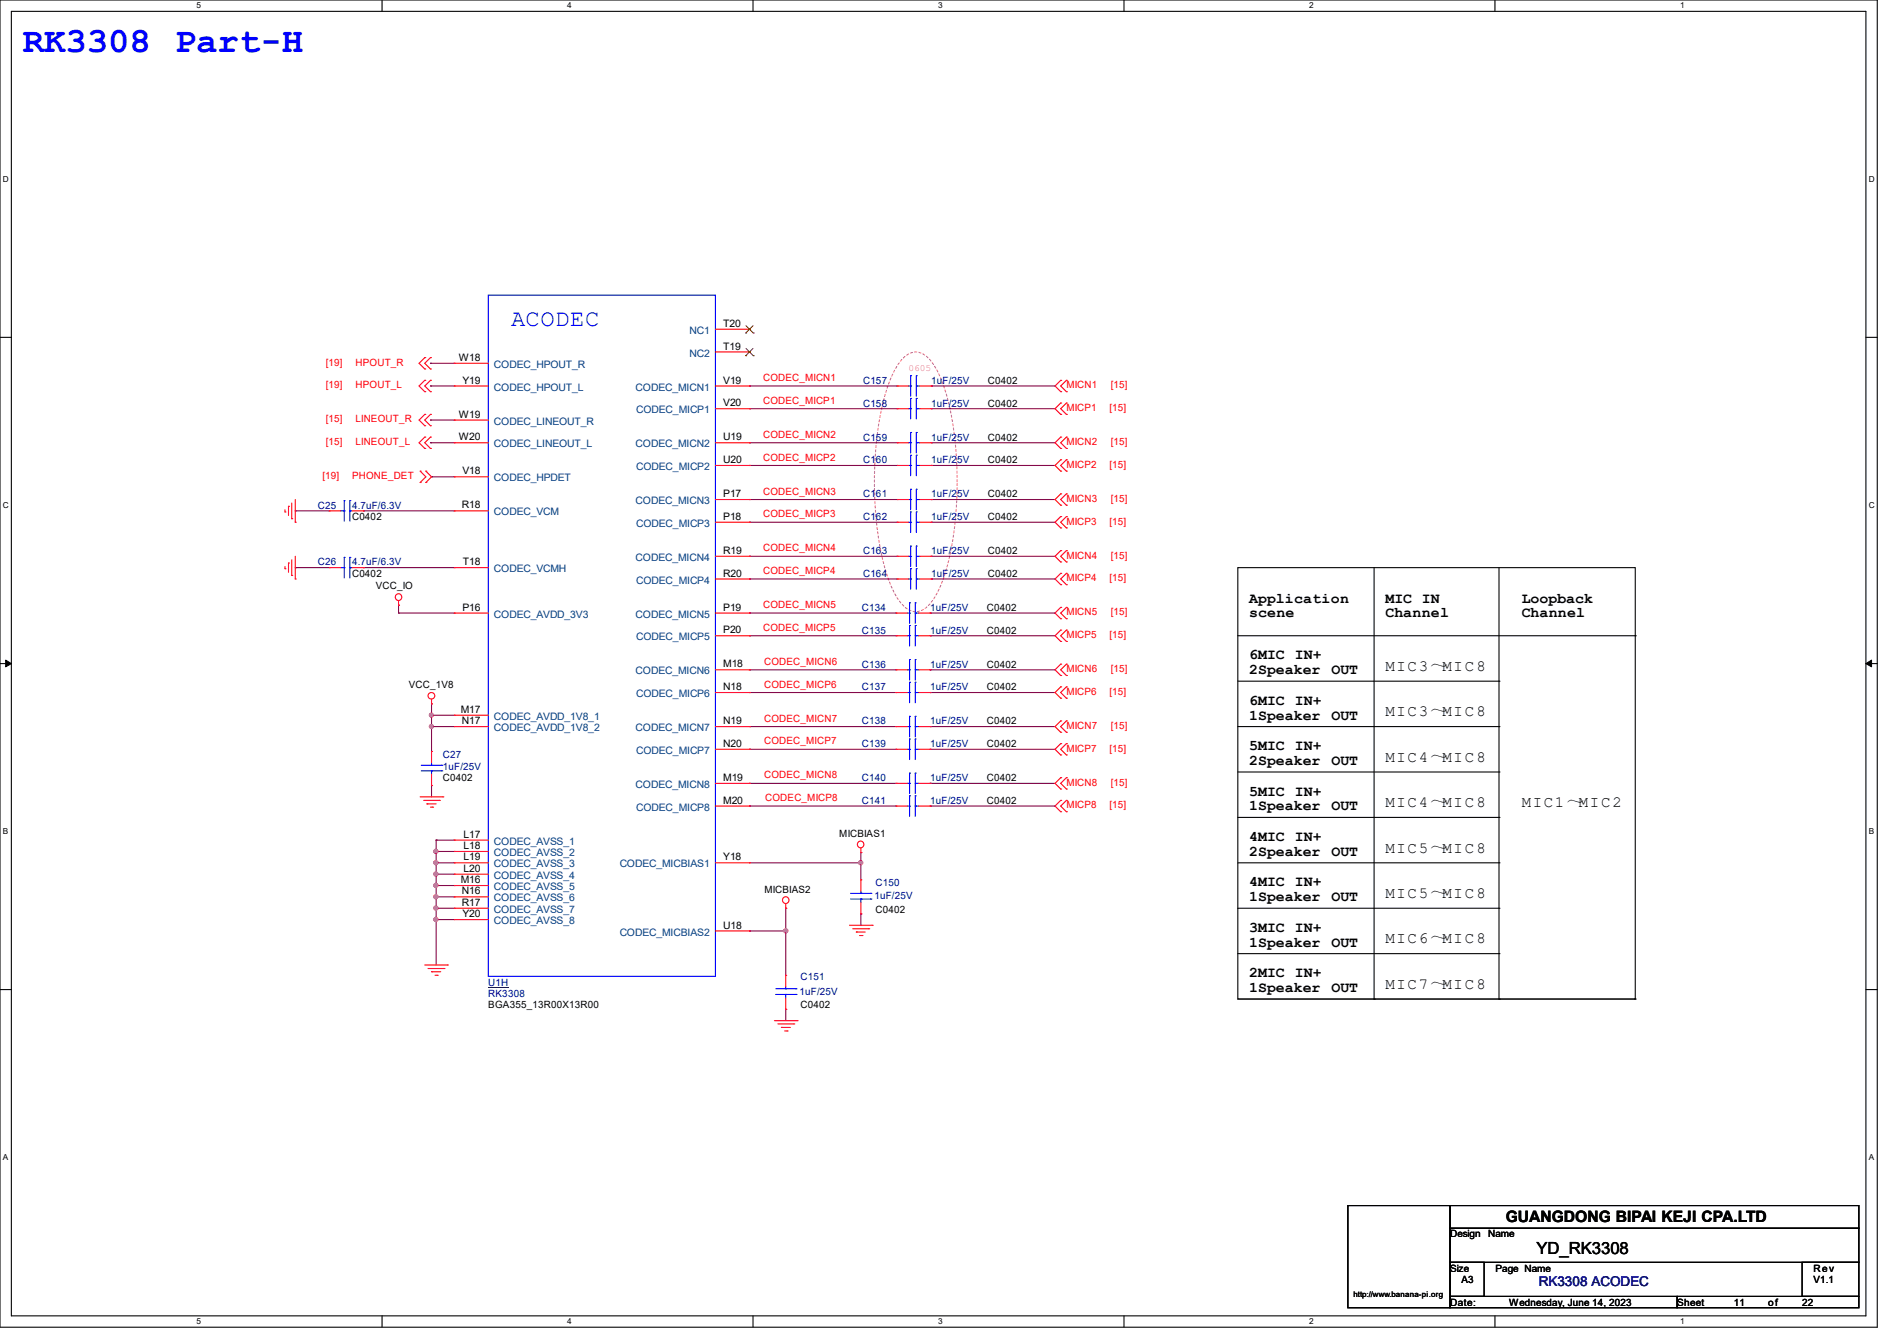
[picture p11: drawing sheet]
<svg xmlns="http://www.w3.org/2000/svg" width="297mm" height="210mm" viewBox="0 0 297 210" stroke-linecap="round" stroke-linejoin="round" font-family="sans-serif">
<path d="M0 0h293.9v207.9h-293.9zM1.8 1.8h290.3v204.3h-290.3z" fill="none" stroke="#000" stroke-width=".17"/>
<g fill="#fff">
<path d="M30.8 .2h.7v1.4h-.7z"/>
<path d="M30.8 206.2h.7v1.4h-.7z"/>
</g>
<path d="M59.8 0v1.8M59.8 206.1v1.8" fill="none" stroke="#000" stroke-width=".17"/>
<g fill="#fff">
<path d="M88.8 .2h.7v1.4h-.7z"/>
<path d="M88.8 206.2h.7v1.4h-.7z"/>
</g>
<path d="M117.9 0v1.8M117.9 206.1v1.8" fill="none" stroke="#000" stroke-width=".17"/>
<g fill="#fff">
<path d="M146.9 .2h.7v1.4h-.7z"/>
<path d="M146.9 206.2h.7v1.4h-.7z"/>
</g>
<path d="M176 0v1.8M176 206.1v1.8" fill="none" stroke="#000" stroke-width=".17"/>
<g fill="#fff">
<path d="M205 .2h.7v1.4h-.7z"/>
<path d="M205 206.2h.7v1.4h-.7z"/>
</g>
<path d="M234.1 0v1.8M234.1 206.1v1.8" fill="none" stroke="#000" stroke-width=".17"/>
<g fill="#fff">
<path d="M263.1 .2h.6v1.4h-.6z"/>
<path d="M263.1 206.2h.6v1.4h-.6z"/>
<path d="M.5 27.3h.9v1.4h-.9z"/>
<path d="M292.6 27.3h.9v1.4h-.9z"/>
<path d="M.5 78.4h.9v1.4h-.9z"/>
<path d="M292.6 78.4h.9v1.4h-.9z"/>
</g>
<path d="M0 52.8h1.8M292.1 52.8h1.8" fill="none" stroke="#000" stroke-width=".17"/>
<g fill="#fff">
<path d="M.5 129.5h.8v1.4h-.8z"/>
<path d="M292.6 129.5h.8v1.4h-.8z"/>
</g>
<path d="M0 103.9h1.8M292.1 103.9h1.8" fill="none" stroke="#000" stroke-width=".17"/>
<path d="M.9 103.4l.9 .5-.9 .5zM292.1 103.9l.9-.5v1z" fill="#000" stroke="#000" stroke-width=".16"/>
<g fill="#fff">
<path d="M.5 180.5h.8v1.4h-.8z"/>
<path d="M292.6 180.5h.8v1.4h-.8z"/>
</g>
<g fill="none" stroke="#000" stroke-width=".17">
<path d="M193.8 88.9h62.2v67.6h-62.2zM193.8 99.6h62.2M215.1 88.9v67.6M234.7 88.9v67.6M256 99.6h.1M193.8 106.7h40.9M193.8 113.8h40.9M234.7 106.7h.1M234.7 113.8h.1M193.8 120.9h40.9M193.8 128h40.9M193.8 135.1h40.9"/>
<path d="M234.7 120.9h.1M234.7 128h.1M234.7 135.1h.1M0 155h1.8M193.8 156.5h62.2M193.8 142.2h40.9M193.8 149.4h40.9M215.1 156.5h.1M234.7 156.5h.1M234.7 142.2h.1M234.7 149.4h.1M256 156.5h.1"/>
<path d="M292.1 155h1.8M211 188.8h16v16h-16zM227 188.8h64v3.6h-64zM227 192.4h64v5.3h-64zM227 197.7h5.4v5.3h-5.4zM282.2 197.7h8.8v5.3h-8.8zM227 203h35.6v1.8h-35.6zM262.6 203h28.4v1.8h-28.4z"/>
</g>
<path d="M141.3 56.2a2.54 2.54 0 0 1 4.1 0 16.5 16.5 0 0 1 3.2 7.2 57.3 57.3 0 0 1-.4 25.7 14.9 14.9 0 0 1-2.8 5.7 2.54 2.54 0 0 1-4.1 0 16.5 16.5 0 0 1-3.1-7.3 57.3 57.3 0 0 1 .4-25.7 14.9 14.9 0 0 1 2.7-5.6z" fill="none" stroke="#f0f" stroke-width=".17" stroke-dasharray=".3"/>
<g fill="none" stroke="#800040" stroke-width=".17">
<path d="M67.4 56.9h.1M67.4 56.9h3.7M67.4 60.5h.1M67.4 65.8h.1M67.4 69.3h.1M67.4 60.5h3.7M67.4 65.8h3.7M67.4 69.3h3.7M67.6 74.7h.1M67.6 74.7h3.5M117.3 60.5h.1M117.3 64h.1"/>
<path d="M117.3 69.3h.1M117.3 72.9h.1M117.3 78.2h.1M117.3 60.5h23.2M117.3 69.3h23.2M117.3 64h23.2M117.3 72.9h23.2M117.3 78.2h23.2M145.8 60.5h.1M145.8 64h.1M145.8 69.3h.1M145.8 72.9h.1"/>
<path d="M145.8 78.2h.1M145.8 60.5h19.4M145.8 69.3h19.4M145.8 64h19.4M145.8 72.9h19.4M145.8 78.2h19.4M46.2 80h.1M46.2 88.9h.1M46.2 80h5.4M46.2 88.9h5.4M56.9 80h.1M56.9 88.9h.1"/>
<path d="M56.9 80h14.2M56.9 88.9h14.2M62.4 94.8h.1M62.4 96h.1M62.4 94.8v1.2M62.4 96h8.7M117.3 96h.1M117.3 99.6h.1M117.3 81.8h.1M117.3 87.1h.1M117.3 90.7h.1M117.3 96h23"/>
<path d="M117.3 99.6h23M117.3 81.8h23.2M117.3 87.1h23.2M117.3 90.7h23.2M145.6 96h.1M145.6 99.6h.1M145.6 96h19.6M145.6 99.6h19.6M145.8 81.8h.1M145.8 90.7h.1M145.8 87.1h.1M145.8 81.8h19.4"/>
<path d="M145.8 87.1h19.4M145.8 90.7h19.4M67.6 110.2h.1M67.6 112h.1M67.6 113.8h.1M67.6 110.2v7.5M67.6 113.8h3.5M67.6 112h3.5M117.3 117.3h.1M117.3 113.8h.1M117.3 108.5h.1M117.3 104.9h.1"/>
<path d="M117.3 113.8h23M117.3 104.9h23M117.3 108.5h23M117.3 117.3h23M145.6 104.9h.1M145.6 108.5h.1M145.6 117.3h.1M145.6 113.8h.1M145.6 113.8h19.6M145.6 104.9h19.6M145.6 108.5h19.6M145.6 117.3h19.6"/>
<path d="M67.6 123h.1M67.6 123v1.8M68.3 131.6h.1M68.3 133.3h.1M68.3 135.1h.1M68.3 138.7h.1M68.3 136.9h.1M68.3 131.6h2.8M68.3 131.6v19.5M68.3 133.3h2.8M68.3 135.1h2.8M68.3 138.7h2.8"/>
<path d="M68.3 136.9h2.8M117.3 122.7h.1M117.3 126.2h.1M117.3 135.1h17.5M117.3 126.2h23M117.3 122.7h23M134.8 135.1h.1M134.8 133.5h.1M134.8 133.5v4.3M145.6 126.2h.1M145.6 122.7h.1M145.6 126.2h19.6"/>
<path d="M145.6 122.7h19.6M68.3 144h.1M68.3 142.2h.1M68.3 140.5h.1M68.3 144h2.8M68.3 142.2h2.8M68.3 140.5h2.8M117.3 145.8h.1M117.3 145.8h5.7M123 142.2h.1M123 158.1h.1M123 145.8h.1"/>
<path d="M123 142.2v10.5M123 158.1v1.8M134.8 143.1h.1M134.8 143.1v1.8"/>
</g>
<g fill="#f0f" stroke="#f0f" stroke-width=".17">
<circle cx="68.3" cy="133.3" r=".33"/>
<circle cx="68.3" cy="135.1" r=".33"/>
<circle cx="68.3" cy="144" r=".33"/>
<circle cx="68.3" cy="142.2" r=".33"/>
<circle cx="68.3" cy="140.4" r=".33"/>
<circle cx="68.3" cy="136.9" r=".33"/>
<circle cx="68.3" cy="138.7" r=".33"/>
<circle cx="67.5" cy="113.8" r=".32"/>
<circle cx="67.5" cy="112" r=".32"/>
<circle cx="134.8" cy="135.1" r=".33"/>
<circle cx="123" cy="145.8" r=".33"/>
</g>
<g fill="none" stroke="#f00" stroke-width=".17">
<path d="M66.5 57.8h.1M66.5 56h.1M66.5 59.6h.1M66.5 56l-.9 .9 .9 .9M66.5 59.6l-.9 .9 .9 .8M67.4 57.8h.1M67.4 56h.1M67.4 59.6h.1M67.4 56l-.9 .9 .9 .9M67.4 59.6l-.9 .9 .9 .8M71.1 56.9h.1M71.1 56.9h5.4"/>
<path d="M112 51.6h5.3M112 55.1h5.3M117.3 51.6h.1M117.3 55.1h.1M166.1 59.6h.1M166.1 59.6l-.9 .9 .9 .8M167 59.6h.1M167 59.6l-.9 .9 .9 .8M44.6 79.8v.4M45.2 79.3h.1M45.2 79.3v1.4M45.7 78.8v2.4"/>
<path d="M46.2 78.2v3.6M65.8 73.8h.1M65.8 75.6h.1M65.8 73.8l.9 .9-.9 .9M66.5 61.3h.1M66.5 66.7h.1M66.5 64.9h.1M66.5 70.2h.1M66.5 68.5h.1M66.5 64.9l-.9 .9 .9 .9M66.5 68.5l-.9 .8 .9 .9M66.7 75.6h.1"/>
<path d="M66.7 73.8h.1M66.7 73.8l.9 .9-.9 .9M67.4 61.3h.1M67.4 66.7h.1M67.4 64.9h.1M67.4 70.2h.1M67.4 68.5h.1M67.4 64.9l-.9 .9 .9 .9M67.4 68.5l-.9 .8 .9 .9M71.1 60.5h.1M71.1 65.8h.1M71.1 69.3h.1"/>
<path d="M71.1 74.7h.1M71.1 60.5h5.4M71.1 65.8h5.4M71.1 69.3h5.4M71.1 74.7h5.4M112 64h5.3M112 60.5h5.3M112 69.3h5.3M112 72.9h5.3M112 78.2h5.3M117.3 60.5h.1M117.3 64h.1"/>
<path d="M117.3 69.3h.1M117.3 72.9h.1M117.3 78.2h.1M140.5 64h.1M140.5 69.3h.1M140.5 72.9h.1M140.5 78.2h.1M140.5 60.5h.1M140.5 64h1.7M140.5 60.5h1.7M140.5 69.3h1.7M140.5 72.9h1.7"/>
<path d="M140.5 78.2h1.7M144 64h1.8M144 60.5h1.8M144 69.3h1.8M144 72.9h1.8M144 78.2h1.8M145.8 64h.1M145.8 69.3h.1M145.8 72.9h.1M145.8 78.2h.1M145.8 60.5h.1M166.1 61.3h.1"/>
<path d="M166.1 64.9h.1M166.1 63.1h.1M166.1 70.2h.1M166.1 68.5h.1M166.1 73.8h.1M166.1 72h.1M166.1 77.3h.1M166.1 79.1h.1M166.1 63.1l-.9 .9 .9 .9M166.1 68.5l-.9 .8 .9 .9M166.1 72l-.9 .9 .9 .9M166.1 77.3l-.9 .9 .9 .9"/>
<path d="M167 61.3h.1M167 63.1h.1M167 64.9h.1M167 68.5h.1M167 70.2h.1M167 72h.1M167 73.8h.1M167 79.1h.1M167 77.3h.1M167 63.1l-.9 .9 .9 .9M167 68.5l-.9 .8 .9 .9M167 72l-.9 .9 .9 .9"/>
<path d="M167 77.3l-.9 .9 .9 .9M44.6 80.2h.1M44.6 89.1h.1M44.6 88.7v.4M45.2 88.2h.1M45.2 88.2v1.4M45.7 81.2h.1M45.7 90.1h.1M45.7 87.7v2.4M46.2 81.8h.1M46.2 90.7h.1M46.2 87.1v3.6"/>
<path d="M51.6 88.9h.1M51.6 80h.1M51.6 80h1.7M51.6 88.9h1.7M55.1 80h1.8M55.1 88.9h1.8M56.9 88.9h.1M56.9 80h.1M62.4 94.8h.1M62.4 94.1v.7M71.1 96h.1M71.1 80h.1"/>
<path d="M71.1 88.9h.1M71.1 96h5.4M71.1 80h5.4M71.1 88.9h5.4M112 96h5.3M112 81.8h5.3M112 87.1h5.3M112 90.7h5.3M112 99.6h5.3M117.3 81.8h.1M117.3 87.1h.1M117.3 90.7h.1"/>
<path d="M117.3 96h.1M117.3 99.6h.1M140.3 99.6h.1M140.3 96h.1M140.3 96h1.8M140.3 99.6h1.8M140.5 90.7h.1M140.5 81.8h.1M140.5 87.1h.1M140.5 81.8h1.7M140.5 87.1h1.7M140.5 90.7h1.7"/>
<path d="M143.8 96h1.8M143.8 99.6h1.8M144 81.8h1.8M144 87.1h1.8M144 90.7h1.8M145.6 99.6h.1M145.6 96h.1M145.8 90.7h.1M145.8 81.8h.1M145.8 87.1h.1M166.1 96.9h.1M166.1 95.1h.1"/>
<path d="M166.1 98.7h.1M166.1 80.9h.1M166.1 82.7h.1M166.1 86.2h.1M166.1 88h.1M166.1 89.8h.1M166.1 91.6h.1M166.1 95.1l-.9 .9 .9 .9M166.1 98.7l-.9 .9 .9 .9M166.1 80.9l-.9 .9 .9 .9M166.1 86.2l-.9 .9 .9 .9M166.1 89.8l-.9 .9 .9 .9"/>
<path d="M167 95.1h.1M167 96.9h.1M167 98.7h.1M167 82.7h.1M167 80.9h.1M167 88h.1M167 86.2h.1M167 91.6h.1M167 89.8h.1M167 95.1l-.9 .9 .9 .9M167 98.7l-.9 .9 .9 .9M167 80.9l-.9 .9 .9 .9"/>
<path d="M167 86.2l-.9 .9 .9 .9M167 89.8l-.9 .9 .9 .9M67.6 110.2h.1M67.6 117.7h.1M67.6 109.5v.7M67.6 117.7v1.8M71.1 112h.1M71.1 113.8h.1M71.1 112h5.4M71.1 113.8h5.4M112 113.8h5.3M112 104.9h5.3"/>
<path d="M112 108.5h5.3M112 117.3h5.3M117.3 104.9h.1M117.3 108.5h.1M117.3 113.8h.1M117.3 117.3h.1M140.3 104.9h.1M140.3 108.5h.1M140.3 113.8h.1M140.3 117.3h.1M140.3 113.8h1.8M140.3 104.9h1.8"/>
<path d="M140.3 108.5h1.8M140.3 117.3h1.8M143.8 113.8h1.8M143.8 104.9h1.8M143.8 108.5h1.8M143.8 117.3h1.8M145.6 104.9h.1M145.6 108.5h.1M145.6 113.8h.1M145.6 117.3h.1M166.1 100.5h.1M166.1 105.8h.1"/>
<path d="M166.1 104h.1M166.1 109.3h.1M166.1 107.6h.1M166.1 112.9h.1M166.1 114.7h.1M166.1 116.5h.1M166.1 118.2h.1M166.1 104l-.9 .9 .9 .9M166.1 107.6l-.9 .9 .9 .8M166.1 112.9l-.9 .9 .9 .9M166.1 116.5l-.9 .8 .9 .9M167 100.5h.1"/>
<path d="M167 104h.1M167 105.8h.1M167 107.6h.1M167 109.3h.1M167 114.7h.1M167 112.9h.1M167 118.2h.1M167 116.5h.1M167 104l-.9 .9 .9 .9M167 107.6l-.9 .9 .9 .8M167 112.9l-.9 .9 .9 .9M167 116.5l-.9 .8 .9 .9"/>
<path d="M65.8 124.8h3.5M66.3 125.3h2.5M66.8 125.9h.1M66.8 125.9h1.5M67.4 126.4h.3M67.6 123h.1M67.6 121.2v1.8M67.7 126.4h.1M68.8 125.3h.1M69.3 124.8h.1M71.1 131.6h.1M71.1 135.1h.1"/>
<path d="M71.1 133.3h.1M71.1 136.9h.1M71.1 138.7h.1M71.1 131.6h5.4M71.1 135.1h5.4M71.1 133.3h5.4M71.1 136.9h5.4M71.1 138.7h5.4M112 122.7h5.3M112 126.2h5.3M112 135.1h5.3M117.3 122.7h.1"/>
<path d="M117.3 126.2h.1M117.3 135.1h.1M134.8 133.5h.1M134.8 137.8h.1M134.8 132.8v.7M134.8 137.8v1.8M140.3 122.7h.1M140.3 126.2h.1M140.3 122.7h1.8M140.3 126.2h1.8M143.8 122.7h1.8M143.8 126.2h1.8"/>
<path d="M145.6 122.7h.1M145.6 126.2h.1M166.1 121.8h.1M166.1 123.6h.1M166.1 125.3h.1M166.1 127.1h.1M166.1 121.8l-.9 .9 .9 .9M166.1 125.3l-.9 .9 .9 .9M167 123.6h.1M167 121.8h.1M167 127.1h.1M167 125.3h.1"/>
<path d="M167 121.8l-.9 .9 .9 .9M167 125.3l-.9 .9 .9 .9M66.5 151.1h3.6M67 151.7h2.5M67.6 152.2h.1M67.6 152.2h1.4M68.1 152.7h.4M68.5 152.7h.1M69.5 151.7h.1M70.1 151.1h.1M71.1 140.5h.1M71.1 142.2h.1"/>
<path d="M71.1 144h.1M71.1 140.5h5.4M71.1 142.2h5.4M71.1 144h5.4M112 145.8h5.3M117.3 145.8h.1M121.2 159.9h3.6M123 142.2h.1M123 152.7h.1M123 158.1h.1M123 141.5v.7M123 152.7v1.8"/>
<path d="M123 156.3v1.8M124.8 159.9h.1M133 144.9h3.6M133.5 145.5h2.5M134.1 146h.1M134.1 146h1.4M134.6 146.5h.4M134.8 143.1h.1M134.8 141.4v1.7M135 146.5h.1M136 145.5h.1M136.6 144.9h.1"/>
<path d="M121.8 160.4h2.5M122.3 160.9h.1M122.3 160.9h1.4M122.9 161.5h.3M123.2 161.5h.1M124.3 160.4h.1"/>
<circle cx="62.4" cy="93.5" r=".52"/>
<circle cx="67.6" cy="109" r=".52"/>
<circle cx="134.7" cy="132.2" r=".52"/>
<circle cx="123" cy="141" r=".52"/>
</g>
<g fill="none" stroke="#00f" stroke-width=".17">
<path d="M76.5 46.2h35.5v106.7h-35.5zM142.6 58.8h.1M142.6 58.8v3.3M143.5 58.8h.1M143.5 58.8v3.3M53.9 78.4h.1M53.9 78.4v3.2M54.8 78.4h.1M54.8 78.4v3.2M142.2 64h.4M142.2 69.3h.4M142.2 72.9h.4"/>
<path d="M142.2 78.2h.4M142.2 60.5h.4M142.6 64h.1M142.6 62.4h.1M142.6 69.3h.1M142.6 67.7h.1M142.6 72.9h.1M142.6 71.3h.1M142.6 78.2h.1M142.6 76.6h.1M142.6 60.5h.1M142.6 62.4v3.2"/>
<path d="M142.6 67.7v3.3M142.6 71.3v3.2M142.6 76.6v3.2M143.5 62.4h.1M143.5 64h.1M143.5 67.7h.1M143.5 69.3h.1M143.5 71.3h.1M143.5 72.9h.1M143.5 76.6h.1M143.5 78.2h.1M143.5 60.5h.1"/>
<path d="M143.5 64h.5M143.5 62.4v3.2M143.5 67.7v3.3M143.5 71.3v3.2M143.5 76.6v3.2M143.5 69.3h.5M143.5 72.9h.5M143.5 78.2h.5M143.5 60.5h.5M53.3 88.9h.6M53.3 80h.6M53.9 87.3h.1"/>
<path d="M53.9 88.9h.1M53.9 80h.1M53.9 87.3v3.2M54.8 88.9h.1M54.8 87.3h.1M54.8 80h.1M54.8 88.9h.3M54.8 87.3v3.2M54.8 80h.3M142.1 99.6h.3M142.1 96h.3M142.2 90.7h.4"/>
<path d="M142.2 81.8h.4M142.2 87.1h.4M142.4 99.6h.1M142.4 98h.1M142.4 96h.1M142.4 94.4h.1M142.4 94.4v3.2M142.4 98v3.2M142.6 90.7h.1M142.6 89.1h.1M142.6 81.8h.1M142.6 80.2h.1"/>
<path d="M142.6 87.1h.1M142.6 85.5h.1M142.6 80.2v3.2M142.6 85.5v3.2M142.6 89.1v3.2M143.3 98h.1M143.3 99.6h.1M143.3 94.4h.1M143.3 96h.1M143.3 99.6h.5M143.3 94.4v3.2M143.3 98v3.2"/>
<path d="M143.3 96h.5M143.5 89.1h.1M143.5 90.7h.1M143.5 80.2h.1M143.5 81.8h.1M143.5 85.5h.1M143.5 87.1h.1M143.5 80.2v3.2M143.5 85.5v3.2M143.5 89.1v3.2M143.5 90.7h.5M143.5 81.8h.5"/>
<path d="M143.5 87.1h.5M66 119.8h3.2M67.6 119.8h.1M67.6 119.5v.3M69.2 119.8h.1M142.1 104.9h.3M142.1 108.5h.3M142.1 113.8h.3M142.1 117.3h.3M142.4 104.9h.1M142.4 103.3h.1M142.4 108.5h.1"/>
<path d="M142.4 106.8h.1M142.4 113.8h.1M142.4 112.2h.1M142.4 117.3h.1M142.4 115.7h.1M142.4 103.3v3.2M142.4 106.8v3.3M142.4 112.2v3.2M142.4 115.7v3.3M143.3 103.3h.1M143.3 104.9h.1M143.3 106.8h.1"/>
<path d="M143.3 108.5h.1M143.3 112.2h.1M143.3 113.8h.1M143.3 115.7h.1M143.3 117.3h.1M143.3 103.3v3.2M143.3 106.8v3.3M143.3 112.2v3.2M143.3 115.7v3.3M143.3 104.9h.5M143.3 108.5h.5M143.3 113.8h.5"/>
<path d="M143.3 117.3h.5M66 120.7h3.2M67.6 120.7h.1M67.6 120.7v.5M69.2 120.7h.1M133.2 139.9h3.2M134.8 139.9h.1M134.8 139.6v.3M136.4 139.9h.1M142.1 122.7h.3M142.1 126.2h.3M142.4 122.7h.1"/>
<path d="M142.4 121.1h.1M142.4 126.2h.1M142.4 124.6h.1M142.4 121.1v3.2M142.4 124.6v3.2M143.3 121.1h.1M143.3 122.7h.1M143.3 124.6h.1M143.3 126.2h.1M143.3 121.1v3.2M143.3 124.6v3.2M143.3 122.7h.5"/>
<path d="M143.3 126.2h.5M121.5 155.7h3.1M121.5 154.9h3.1M123 154.9h.1M123 155.7h.1M123 154.5v.4M123 155.7v.6M124.6 155.7h.1M124.6 154.9h.1M133.2 140.8h3.2M134.8 140.8h.1M134.8 140.8v.6"/>
<path d="M136.4 140.8h.1"/>
</g>
<path d="M76.5 154.6h3.1" fill="none" stroke="#000080" stroke-width=".16"/>
<path d="M116.8 52.2h.1M116.8 55.7h.1M116.8 51l1.1 1.2M116.8 54.6l1.1 1.1M117.9 51l-1.1 1.2M117.9 54.6l-1.1 1.1M117.9 52.2h.1M117.9 55.7h.1" fill="none" stroke="#804000" stroke-width=".16"/>
<text font-size="5.6" fill="#00f" x="3.6" y="8.2">RK3308 Part-H</text>
<text font-size="3.7" fill="#00f" x="80" y="51">ACODEC</text>
<text font-size="2.6" x="240.6" y="196.3">YD_RK3308</text>
<g font-size="2.5">
<text x="216.9" y="105.1">MIC3～MIC8</text>
<text x="216.9" y="112.2">MIC3～MIC8</text>
<text x="216.9" y="119.3">MIC4～MIC8</text>
<text x="216.9" y="126.4">MIC4～MIC8</text>
<text x="238.3" y="126.4">MIC1～MIC2</text>
<text x="216.9" y="133.5">MIC5～MIC8</text>
<text x="216.9" y="140.6">MIC5～MIC8</text>
<text x="216.9" y="147.7">MIC6～MIC8</text>
<text x="216.9" y="154.9">MIC7～MIC8</text>
<text x="235.8" y="191.4">GUANGDONG BIPAI KEJI CPA.LTD</text>
</g>
<g font-size="2.3">
<text x="195.6" y="94.4">Application</text>
<text x="216.9" y="94.4">MIC IN</text>
<text x="238.3" y="94.4">Loopback</text>
<text x="195.6" y="96.7">scene</text>
<text x="216.9" y="96.7">Channel</text>
<text x="238.3" y="96.7">Channel</text>
<text x="195.6" y="103.3">6MIC IN+</text>
<text x="195.6" y="105.6">2Speaker</text>
<text x="208.5" y="105.6">OUT</text>
<text x="195.6" y="110.4">6MIC IN+</text>
<text x="195.6" y="112.7">1Speaker</text>
<text x="208.5" y="112.7">OUT</text>
<text x="195.6" y="117.5">5MIC IN+</text>
<text x="195.6" y="119.8">2Speaker</text>
<text x="208.5" y="119.8">OUT</text>
<text x="195.6" y="124.6">5MIC IN+</text>
<text x="195.6" y="126.9">1Speaker</text>
<text x="195.6" y="131.7">4MIC IN+</text>
<text x="208.5" y="126.9">OUT</text>
<text x="195.6" y="134">2Speaker</text>
<text x="208.5" y="134">OUT</text>
<text x="195.6" y="138.8">4MIC IN+</text>
<text x="195.6" y="141.1">1Speaker</text>
<text x="208.5" y="141.1">OUT</text>
<text x="195.6" y="145.9">3MIC IN+</text>
<text x="195.6" y="148.3">1Speaker</text>
<text x="208.5" y="148.3">OUT</text>
<text x="195.6" y="153">2MIC IN+</text>
<text x="195.6" y="155.4">1Speaker</text>
<text x="208.5" y="155.4">OUT</text>
</g>
<text font-size="2.1" fill="#000080" x="240.9" y="201.4">RK3308 ACODEC</text>
<g font-size="1.6" fill="#004080">
<text x="107.9" y="52.3">NC1</text>
<text x="77.3" y="57.6">CODEC_HPOUT_R</text>
<text x="107.9" y="55.8">NC2</text>
<text x="77.3" y="61.2">CODEC_HPOUT_L</text>
<text x="99.5" y="61.2">CODEC_MICN1</text>
<text x="99.6" y="64.7">CODEC_MICP1</text>
<text x="77.3" y="66.5">CODEC_LINEOUT_R</text>
<text x="77.3" y="70.1">CODEC_LINEOUT_L</text>
<text x="99.5" y="70.1">CODEC_MICN2</text>
<text x="77.3" y="75.4">CODEC_HPDET</text>
<text x="99.6" y="73.6">CODEC_MICP2</text>
<text x="77.3" y="80.7">CODEC_VCM</text>
<text x="99.5" y="79">CODEC_MICN3</text>
<text x="99.6" y="82.5">CODEC_MICP3</text>
<text x="77.3" y="89.6">CODEC_VCMH</text>
<text x="99.5" y="87.8">CODEC_MICN4</text>
<text x="99.6" y="91.4">CODEC_MICP4</text>
<text x="77.3" y="96.7">CODEC_AVDD_3V3</text>
<text x="99.5" y="96.7">CODEC_MICN5</text>
<text x="99.6" y="100.3">CODEC_MICP5</text>
<text x="99.5" y="105.6">CODEC_MICN6</text>
<text x="77.3" y="112.7">CODEC_AVDD_1V8_1</text>
<text x="99.6" y="109.2">CODEC_MICP6</text>
<text x="77.3" y="114.5">CODEC_AVDD_1V8_2</text>
<text x="99.5" y="114.5">CODEC_MICN7</text>
<text x="99.6" y="118.1">CODEC_MICP7</text>
<text x="99.5" y="123.4">CODEC_MICN8</text>
<text x="99.6" y="127">CODEC_MICP8</text>
<text x="77.3" y="132.3">CODEC_AVSS_1</text>
<text x="77.3" y="135.8">CODEC_AVSS_3</text>
<text x="77.3" y="134.1">CODEC_AVSS_2</text>
<text x="77.3" y="137.6">CODEC_AVSS_4</text>
<text x="97" y="135.8">CODEC_MICBIAS1</text>
<text x="77.3" y="139.4">CODEC_AVSS_5</text>
<text x="77.3" y="141.2">CODEC_AVSS_6</text>
<text x="77.3" y="143">CODEC_AVSS_7</text>
<text x="77.3" y="144.7">CODEC_AVSS_8</text>
<text x="97" y="146.5">CODEC_MICBIAS2</text>
</g>
<g font-size="1.6">
<text x="113.2" y="51.2">T20</text>
<text x="71.8" y="56.5">W18</text>
<text x="113.2" y="54.7">T19</text>
<text x="71.8" y="65.4">W19</text>
<text x="72.4" y="60.1">Y19</text>
<text x="113.2" y="60.1">V19</text>
<text x="113.2" y="63.6">V20</text>
<text x="154.7" y="63.7">C0402</text>
<text x="154.7" y="60.1">C0402</text>
<text x="71.8" y="69">W20</text>
<text x="113.2" y="69">U19</text>
<text x="154.7" y="69">C0402</text>
<text x="72.4" y="74.3">V18</text>
<text x="113.2" y="72.5">U20</text>
<text x="113.2" y="77.9">P17</text>
<text x="154.7" y="72.6">C0402</text>
<text x="154.7" y="77.9">C0402</text>
<text x="55.1" y="81.4">C0402</text>
<text x="72.3" y="79.6">R18</text>
<text x="113.2" y="81.4">P18</text>
<text x="154.7" y="81.4">C0402</text>
<text x="72.5" y="88.5">T18</text>
<text x="113.2" y="86.7">R19</text>
<text x="154.7" y="86.8">C0402</text>
<text x="55.1" y="90.3">C0402</text>
<text x="58.8" y="92.3">VCC_IO</text>
<text x="72.4" y="95.6">P16</text>
<text x="113.2" y="90.3">R20</text>
<text x="113.2" y="95.6">P19</text>
<text x="154.5" y="95.7">C0402</text>
<text x="154.7" y="90.3">C0402</text>
<text x="113.2" y="99.2">P20</text>
<text x="154.5" y="99.2">C0402</text>
<text x="64" y="107.8">VCC_1V8</text>
<text x="113.2" y="104.5">M18</text>
<text x="154.5" y="104.6">C0402</text>
<text x="72.1" y="111.6">M17</text>
<text x="72.3" y="113.4">N17</text>
<text x="113.2" y="108.1">N18</text>
<text x="113.2" y="113.4">N19</text>
<text x="154.5" y="108.1">C0402</text>
<text x="154.5" y="113.5">C0402</text>
<text x="113.2" y="117">N20</text>
<text x="154.5" y="117">C0402</text>
<text x="69.3" y="122.3">C0402</text>
<text x="113.2" y="122.3">M19</text>
<text x="113.2" y="125.9">M20</text>
<text x="154.5" y="122.3">C0402</text>
<text x="154.5" y="125.9">C0402</text>
<text x="72.6" y="131.2">L17</text>
<text x="131.4" y="131.1">MICBIAS1</text>
<text x="72.6" y="134.7">L19</text>
<text x="72.6" y="133">L18</text>
<text x="72.6" y="136.5">L20</text>
<text x="113.2" y="134.7">Y18</text>
<text x="72.1" y="138.3">M16</text>
<text x="72.3" y="140.1">N16</text>
<text x="72.3" y="141.9">R17</text>
<text x="72.4" y="143.6">Y20</text>
<text x="119.7" y="139.8">MICBIAS2</text>
<text x="137.1" y="143">C0402</text>
<text x="113.2" y="145.4">U18</text>
<text x="76.5" y="157.9">BGA355_13R00X13R00</text>
<text x="125.3" y="157.9">C0402</text>
<text x="227" y="193.8">Design</text>
<text x="233" y="193.8">Name</text>
<text x="227" y="199.1">Size</text>
<text x="228.8" y="200.9">A3</text>
<text x="234.1" y="199.1">Page Name</text>
<text x="283.9" y="200.9">V1.1</text>
<text x="283.9" y="199.1">Rev</text>
<text x="227" y="204.5">Date:</text>
<text x="236.3" y="204.5">Wednesday, June 14, 2023</text>
<text x="262.6" y="204.5">Sheet</text>
<text x="271.5" y="204.5">11</text>
<text x="276.8" y="204.5">of</text>
<text x="282.1" y="204.5">22</text>
</g>
<g font-size="1.6" fill="#f00">
<text x="51" y="57.3">[19]</text>
<text x="55.7" y="57.3">HPOUT_R</text>
<text x="119.5" y="59.7">CODEC_MICN1</text>
<text x="51" y="60.8">[19]</text>
<text x="55.7" y="60.8">HPOUT_L</text>
<text x="119.5" y="63.2">CODEC_MICP1</text>
<text x="167" y="60.8">MICN1</text>
<text x="167" y="64.4">MICP1</text>
<text x="173.7" y="64.4">[15]</text>
<text x="173.9" y="60.8">[15]</text>
<text x="51" y="66.2">[15]</text>
<text x="51" y="69.7">[15]</text>
<text x="55.7" y="66.2">LINEOUT_R</text>
<text x="55.7" y="69.7">LINEOUT_L</text>
<text x="119.5" y="68.6">CODEC_MICN2</text>
<text x="167" y="69.7">MICN2</text>
<text x="173.9" y="69.7">[15]</text>
<text x="50.5" y="75.1">[19]</text>
<text x="55.1" y="75.1">PHONE_DET</text>
<text x="119.5" y="72.1">CODEC_MICP2</text>
<text x="119.5" y="77.5">CODEC_MICN3</text>
<text x="167" y="73.3">MICP2</text>
<text x="173.7" y="73.3">[15]</text>
<text x="119.5" y="81">CODEC_MICP3</text>
<text x="167" y="78.6">MICN3</text>
<text x="167" y="82.2">MICP3</text>
<text x="173.7" y="82.2">[15]</text>
<text x="173.9" y="78.6">[15]</text>
<text x="119.5" y="86.4">CODEC_MICN4</text>
<text x="119.5" y="89.9">CODEC_MICP4</text>
<text x="167" y="87.5">MICN4</text>
<text x="173.9" y="87.5">[15]</text>
<text x="119.5" y="95.2">CODEC_MICN5</text>
<text x="167" y="91.1">MICP4</text>
<text x="173.7" y="91.1">[15]</text>
<text x="119.5" y="98.8">CODEC_MICP5</text>
<text x="167" y="96.4">MICN5</text>
<text x="167" y="99.9">MICP5</text>
<text x="173.7" y="99.9">[15]</text>
<text x="173.9" y="96.4">[15]</text>
<text x="119.6" y="107.7">CODEC_MICP6</text>
<text x="119.6" y="104.1">CODEC_MICN6</text>
<text x="167" y="105.3">MICN6</text>
<text x="173.9" y="105.3">[15]</text>
<text x="119.6" y="113">CODEC_MICN7</text>
<text x="167" y="108.8">MICP6</text>
<text x="173.7" y="108.8">[15]</text>
<text x="119.6" y="116.6">CODEC_MICP7</text>
<text x="167" y="114.2">MICN7</text>
<text x="167" y="117.7">MICP7</text>
<text x="173.7" y="117.7">[15]</text>
<text x="173.9" y="114.2">[15]</text>
<text x="119.6" y="121.9">CODEC_MICN8</text>
<text x="119.8" y="125.5">CODEC_MICP8</text>
<text x="167" y="123.1">MICN8</text>
<text x="173.9" y="123.1">[15]</text>
<text x="167" y="126.6">MICP8</text>
<text x="173.7" y="126.6">[15]</text>
</g>
<g font-size="1.6" fill="#000080">
<text x="135.1" y="63.7">C158</text>
<text x="135.1" y="60.1">C157</text>
<text x="145.8" y="63.7">1uF/25V</text>
<text x="145.8" y="60.1">1uF/25V</text>
<text x="135.1" y="69">C159</text>
<text x="145.8" y="69">1uF/25V</text>
<text x="135.1" y="72.6">C160</text>
<text x="135.1" y="77.9">C161</text>
<text x="145.8" y="72.6">1uF/25V</text>
<text x="145.8" y="77.9">1uF/25V</text>
<text x="49.8" y="79.7">C25</text>
<text x="55.1" y="79.7">4.7uF/6.3V</text>
<text x="135.1" y="81.4">C162</text>
<text x="145.8" y="81.4">1uF/25V</text>
<text x="49.8" y="88.6">C26</text>
<text x="55.1" y="88.6">4.7uF/6.3V</text>
<text x="135.1" y="86.8">C163</text>
<text x="145.8" y="86.8">1uF/25V</text>
<text x="135" y="95.7">C134</text>
<text x="135.1" y="90.3">C164</text>
<text x="145.6" y="95.7">1uF/25V</text>
<text x="145.8" y="90.3">1uF/25V</text>
<text x="135" y="99.2">C135</text>
<text x="145.6" y="99.2">1uF/25V</text>
<text x="135" y="104.6">C136</text>
<text x="145.6" y="104.6">1uF/25V</text>
<text x="135" y="108.1">C137</text>
<text x="135" y="113.5">C138</text>
<text x="145.6" y="108.1">1uF/25V</text>
<text x="145.6" y="113.5">1uF/25V</text>
<text x="69.3" y="118.8">C27</text>
<text x="135" y="117">C139</text>
<text x="145.6" y="117">1uF/25V</text>
<text x="69.3" y="120.6">1uF/25V</text>
<text x="135" y="122.3">C140</text>
<text x="135" y="125.9">C141</text>
<text x="145.6" y="122.3">1uF/25V</text>
<text x="145.6" y="125.9">1uF/25V</text>
<text x="136.9" y="140.8">1uF/25V</text>
<text x="137.1" y="138.7">C150</text>
<text x="76.5" y="154.3">U1H</text>
<text x="125.2" y="155.8">1uF/25V</text>
<text x="125.3" y="153.5">C151</text>
<text x="76.5" y="156.1">RK3308</text>
</g>
<text font-size="1.5" fill="#f0f" x="142.2" y="58.1">0605</text>
<g font-size="1.3">
<text x="30.8" y="1.3">5</text>
<text x="88.8" y="1.3">4</text>
<text x="146.9" y="1.3">3</text>
<text x="205" y="1.3">2</text>
<text x="263.1" y="1.3">1</text>
<text x=".5" y="28.4">D</text>
<text x="292.6" y="28.4">D</text>
<text x=".5" y="79.5">C</text>
<text x="292.6" y="79.5">C</text>
<text x=".5" y="130.6">B</text>
<text x="292.6" y="130.6">B</text>
<text x=".5" y="181.7">A</text>
<text x="292.6" y="181.7">A</text>
<text x="30.8" y="207.4">5</text>
<text x="88.8" y="207.4">4</text>
<text x="146.9" y="207.4">3</text>
<text x="205" y="207.4">2</text>
<text x="263.1" y="207.4">1</text>
</g>
<text font-size="1.2" x="211.9" y="203.1">http://www.banana-pi.org</text>
</svg>
